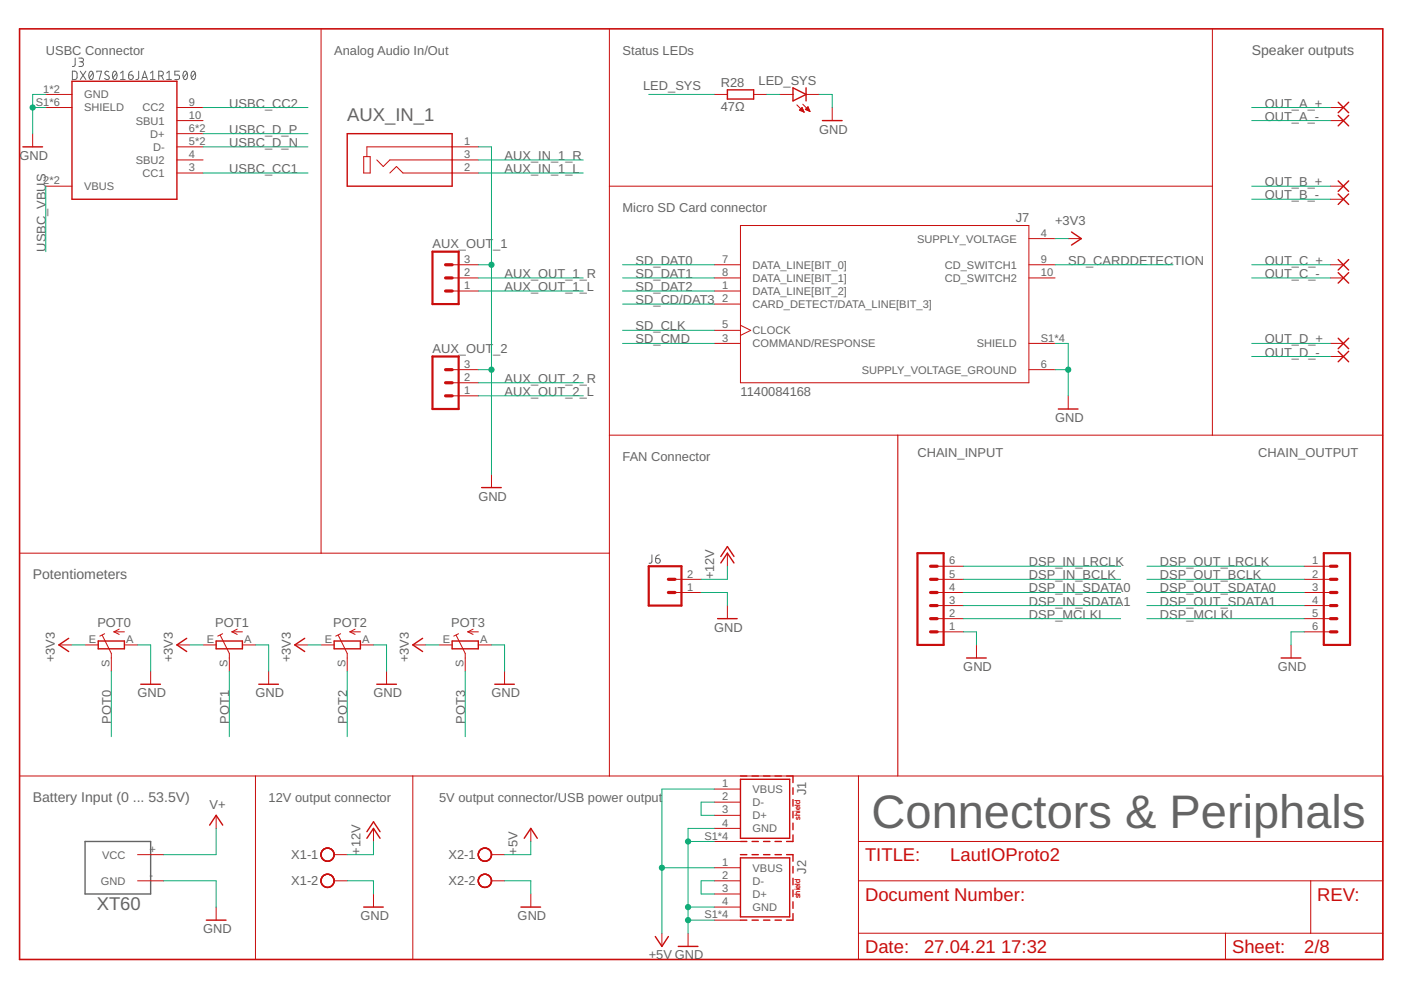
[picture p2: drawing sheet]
<svg xmlns="http://www.w3.org/2000/svg" width="297mm" height="210mm" viewBox="0 0 297 210" stroke-linecap="round" stroke-linejoin="round" font-family="sans-serif">
<path d="M18 178.4h13.9v11.1h-13.9z" fill="none" stroke="#646464" stroke-width=".3"/>
<g fill="none" stroke="#646464" stroke-width=".21">
<path d="M15.3 15.1h.7l.3 .3v1.1l-.3 .3-.7 .1zM15.9 12.3v1.5l-.2 .3h-.4M16.7 12.3h.6a.39 .39 0 0 1 .4 .4 .39 .39 0 0 1-.4 .4h-.4M17 15.1l1.2 1.8M17.2 13.1a.5 .5 0 0 1 .5 .5 .5 .5 0 0 1-.5 .5h-.5M18.2 15.1l-1.2 1.8M19 15.2l.3-.1a1.06 1.06 0 0 1 0 1.8 1.09 1.09 0 0 1-.3-1.7zM19.7 15.5l-.8 1M20.5 15.3v-.2h1l-.5 1.8M23.1 15.2a.45 .45 0 0 0-.7-.1 .45 .45 0 0 0-.1 .6l.7 .4a.45 .45 0 0 1 .1 .7 .45 .45 0 0 1-.7 0l-.2-.2M24.1 15.2l.2-.1a1.06 1.06 0 0 1 0 1.8 1.09 1.09 0 0 1-.2-1.7zM24.7 15.5l-.8 1"/>
<path d="M25.5 16.9h1M25.5 15.5l.6-.4v1.8M27.3 15.9h.6a.49 .49 0 0 1 .3 .5 .49 .49 0 0 1-.5 .5 .49 .49 0 0 1-.4-.5zM28 15.1l-.4 .1-.3 .7M29.4 15.1v1.5l-.3 .2-.3 .1M30.1 16.9l.6-1.8 .6 1.8M30.2 16.4h.9M31.9 16.9h1M31.9 15.5l.5-.4v1.8M33.7 16.1h.5a.5 .5 0 0 0 .4-.5 .5 .5 0 0 0-.4-.5h-.5v1.8M34.2 16.1l.4 .8M35.3 16.9h1"/>
<path d="M35.3 15.5l.6-.4v1.8M38.1 15.1h-1v.8h.6a.49 .49 0 0 1 .4 .5 .49 .49 0 0 1-.4 .5h-.6M39 15.2l.3-.1a1.03 1.03 0 0 1 0 1.8 1.11 1.11 0 0 1-.3-1.7zM39.7 15.5l-.8 1M40.7 15.2l.3-.1a1.03 1.03 0 0 1 0 1.8 1.11 1.11 0 0 1-.3-1.7zM41.4 15.5l-.8 1M138.2 117.6v1.6l-.2 .2h-.4M139 118.4h.6a.5 .5 0 0 1 .4 .6 .5 .5 0 0 1-.5 .4 .5 .5 0 0 1-.5-.5zM139.8 117.6l-.5 .2-.3 .6"/>
</g>
<g fill="none" stroke="#c90d0c" stroke-width=".21">
<path d="M68.1 6.1v111.2M129.2 6.1v158.4M257 6.1v86.2M6.9 28.3v2.8M9.7 39.5h5.6M9.7 22.8h5.6M9.7 20h5.6M37.5 22.8h5.6M37.5 25.6h5.6M37.5 36.7h5.6M37.5 33.9h5.6M37.5 31.1h5.6"/>
<path d="M37.5 28.3h5.6M77.1 33.2h1.4v3.5h-1.4zM79.9 33.9l1.4 1.4 1.4-1.4h18.7M82.7 36.7l1.4-1.4 1.3 1.4h16M101.4 31.1h-23.6v2.1M129.2 39.5h127.8M151.4 20h2.8M159.8 20h2.8M165.3 20h2.8M169 22.2l1.5 1.6M169.5 23.3l1 .5M169.5 23.3h.8"/>
<path d="M169.6 23.2h.6M169.8 23.1h.4M169.8 23.5h.5M169.9 22.9h.2M170.1 22.8h.1M170.1 22.8l-.6 .5M170.1 22.8l.4 1M170.1 23.6h.3M170.2 22.1l1.5 1.5M170.5 23.7h.1M170.8 23.2h.8M170.9 23.1h.6"/>
<path d="M170.9 20h2.8M171 22.9h.4M171.1 23.3h.5M171.2 22.8h.2M171.3 22.7h.1M171.3 22.6l.4 1-.9-.4zM171.4 23.5h.3M171.7 23.6h.1M176.4 22.8v2.8M282.1 39.5h2.7M282.1 22.8h2.7M282.1 25.6h2.7"/>
<path d="M95.9 56.1h5.5M95.9 58.9h5.5M151.4 56.1h5.6M151.4 58.9h5.6M157 47.8h61.1v33.4h-61.1zM218.1 56.1h5.6M218.1 58.9h5.6M218.1 50.6h5.6M226.5 50.6h2.8M282.1 42.2h2.7M282.1 56.1h2.7M282.1 58.9h2.7"/>
<path d="M95.9 78.4h5.5M95.9 61.7h5.5M151.4 72.8h5.6M151.4 61.7h5.6M151.4 64.5h5.6M151.4 70h5.6M157 69l2.2 1-2.2 1.1M218.1 72.8h5.6M218.1 78.4h5.6M282.1 75.6h2.7M282.1 72.8h2.7M95.9 83.9h5.5"/>
<path d="M95.9 81.2h5.5M129.2 92.3h164M226.5 83.9v2.8M4.1 117.3h125.1M104.2 100.6v2.8M154.2 117.3v2.8M12.5 136.7h2.8M18 136.7h2.8M21.7 134.7l1.9 3.8v3.8M22.2 134.4l-1 .5M24.2 134h2.2M24.2 134l1.1 .5"/>
<path d="M25.3 133.4l-1.1 .6M26.4 136.7h2.8M37.5 136.7h2.8M43.1 136.7h2.7M46.7 134.7l1.9 3.8v3.8M47.2 134.4l-1 .5M49.2 134h2.2M49.2 134l1.1 .5M50.3 133.4l-1.1 .6M51.4 136.7h2.8M62.5 136.7h2.8M68.1 136.7h2.7"/>
<path d="M71.7 134.7l1.9 3.8v3.8M72.2 134.4l-1 .5M74.2 134h2.2M74.2 134l1.1 .5M75.3 133.4l-1.1 .6M76.4 136.7h2.8M87.5 136.7h2.8M93.1 136.7h2.8M96.7 134.7l1.9 3.8v3.8M97.2 134.4l-1 .5M99.2 134h2.2M99.2 134l1.1 .5"/>
<path d="M100.3 133.4l-1.1 .6M101.4 136.7h2.8M143.1 125.6h5.6M143.1 122.8h5.6M154.2 128.4v2.8M198.7 134h5.5M198.7 131.2h5.5M198.7 128.4h5.5M198.7 125.6h5.5M198.7 122.8h5.5M198.7 120.1h5.5M207 136.7v2.8"/>
<path d="M273.7 136.7v2.8M276.5 134h5.6M276.5 131.2h5.6M276.5 128.4h5.6M276.5 125.6h5.6M276.5 122.8h5.6M276.5 120.1h5.6M31.9 142.3v2.8M57 142.3v2.8M82 142.3v2.8M107 142.3v2.8M4.1 164.5h289.1v38.9h-111.2v-38.9"/>
<path d="M45.8 172.9v2.7M54.2 164.5v38.9M79.2 175.6v2.8M87.5 164.5v38.9M112.5 175.6v2.8M151.4 178.4h5.6M151.4 175.6h5.6M151.4 172.9h5.6M151.4 170.1h5.6M151.4 167.3h5.6M182 178.4h111.2M29.2 186.8h5.5"/>
<path d="M29.2 181.2h5.5M45.8 192.3v2.8M70.8 186.8h2.8M70.8 181.2h2.8M79.2 189.5v2.8M104.2 186.8h2.8M104.2 181.2h2.8M112.5 189.5v2.8M140.3 197.9v2.8M145.9 197.9v2.8M151.4 186.8h5.6M151.4 192.3h5.6"/>
<path d="M151.4 189.5h5.6M151.4 184h5.6M151.4 195.1h5.6M182 186.8h111.2M182 197.9h111.2M259.8 197.9v5.5M277.9 186.8v11.1"/>
</g>
<path d="M190.4 92.3v72.2" fill="none" stroke="#c90d0c" stroke-width=".23"/>
<path d="M4.1 6.1h289.1v197.3h-289.1z" fill="none" stroke="#c90d0c" stroke-width=".34"/>
<g fill="none" stroke="#c90d0c" stroke-width=".3">
<path d="M15.3 17.2h22.2v25h-22.2zM154.2 19h5.6v2h-5.6zM168.1 18.6l2.8 1.4-2.8 1.4zM170.9 18.6v2.8M4.8 31.1h4.2M73.6 28.3h22.3v11.2h-22.3zM174.4 25.6h4.1M283.7 21.7l2.2 2.2M283.7 24.5l2.2 2.2M283.7 38.4l2.2 2.2M285.9 21.7l-2.2 2.2M285.9 24.5l-2.2 2.2"/>
<path d="M285.9 38.4l-2.2 2.2M227.2 49.2l2.1 1.4-2.1 1.4M283.7 41.1l2.2 2.2M283.7 55l2.2 2.3M283.7 57.8l2.2 2.2M285.9 41.1l-2.2 2.2M285.9 55l-2.2 2.3M285.9 57.8l-2.2 2.2M283.7 74.5l2.2 2.2M283.7 71.7l2.2 2.2M285.9 74.5l-2.2 2.2M285.9 71.7l-2.2 2.2"/>
<path d="M224.4 86.7h4.2M102.1 103.4h4.2M152.8 119.4l1.4-2.1 1.4 2.1M152.8 118l1.4-2.1 1.4 2.1M14.6 135.3l-2.1 1.4 2.1 1.4M20.8 135.9h5.6v1.7h-5.6zM39.6 135.3l-2.1 1.4 2.1 1.4M45.8 135.9h5.6v1.7h-5.6zM64.6 135.3l-2.1 1.4 2.1 1.4M70.8 135.9h5.6v1.7h-5.6zM89.6 135.3l-2.1 1.4 2.1 1.4M95.9 135.9h5.5v1.7h-5.5z"/>
<path d="M152.1 131.2h4.2M204.9 139.5h4.2M271.6 139.5h4.2M29.8 145.1h4.2M54.9 145.1h4.1M79.9 145.1h4.2M104.9 145.1h4.2M44.4 174.9l1.4-2 1.4 2M77.8 177.7l1.4-2.1 1.4 2.1M77.8 176.3l1.4-2.1 1.4 2.1M111.1 177.7l1.4-2.1 1.4 2.1M157 165.2h10.4v12.5h-10.4z"/>
<path d="M157 178.4h1.3M157 164.5h1.3M159.4 178.4h1.4M159.4 164.5h1.4M161.9 178.4h1.3M161.9 164.5h1.3M164.3 178.4h1.4M164.3 164.5h1.4M166.8 164.5h1.3v1.4M168.1 167v1.4M168.1 169.5v1.4M168.1 172v1.4"/>
<path d="M168.1 174.5v1.4M168.1 177v1.4h-1.3M43.8 195.1h4.1M77.1 192.3h4.2M110.4 192.3h4.2M138.9 198.6l1.4 2.1 1.4-2.1M157 195.1h1.3M157 181.9h10.4v12.5h-10.4zM157 181.2h1.3M159.4 195.1h1.4M159.4 181.2h1.4M161.9 195.1h1.3"/>
<path d="M161.9 181.2h1.3M164.3 195.1h1.4M164.3 181.2h1.4M166.8 181.2h1.3v1.4M168.1 193.7v1.4h-1.3M168.1 183.7v1.4M168.1 186.2v1.4M168.1 188.7v1.4M168.1 191.2v1.4M143.8 200.7h4.2"/>
<circle cx="69.4" cy="186.8" r="1.4"/>
<circle cx="69.4" cy="181.2" r="1.4"/>
<circle cx="102.8" cy="186.8" r="1.4"/>
<circle cx="102.8" cy="181.2" r="1.4"/>
</g>
<path d="M91.7 53.4h5.5v11.1h-5.5zM91.7 75.6h5.5v11.1h-5.5zM194.5 117.3h5.6v19.4h-5.6zM280.7 117.3h5.5v19.4h-5.5zM137.5 120.1h7v8.3h-7z" fill="none" stroke="#c90d0c" stroke-width=".47"/>
<g fill="none" stroke="#c90d0c" stroke-width=".68">
<path d="M94.5 56.1h1.4M94.5 58.9h1.4M94.5 78.4h1.4M94.5 61.7h1.4M94.5 81.2h1.4M94.5 83.9h1.4M141.7 122.8h1.4M141.7 125.6h1.4M197.3 128.4h1.4M197.3 131.2h1.4M197.3 134h1.4M197.3 122.8h1.4"/>
<path d="M197.3 125.6h1.4M197.3 120.1h1.4M282.1 128.4h1.3M282.1 131.2h1.3M282.1 134h1.3M282.1 122.8h1.3M282.1 125.6h1.3M282.1 120.1h1.3"/>
</g>
<g fill="none" stroke="#0dab76" stroke-width=".21">
<path d="M6.9 22.8h2.8M9.7 20h-2.8v8.3M9.7 39.5v13.9M43.1 31.1h22.2M43.1 22.8h22.2M43.1 28.3h22.2M43.1 36.7h22.2M101.4 31.1h2.8v69.5M101.4 36.7h22.3M101.4 33.9h22.3M137.5 20h13.9M162.6 20h2.7"/>
<path d="M173.7 20h2.7v2.8M265.4 22.8h16.7M265.4 25.6h16.7M265.4 39.5h16.7M101.4 56.1h2.8M101.4 58.9h22.3M132 56.1h19.4M132 58.9h19.4M223.7 56.1h25M223.7 50.6h2.8M265.4 56.1h16.7M265.4 42.2h16.7"/>
<path d="M265.4 58.9h16.7M101.4 78.4h2.8M101.4 61.7h22.3M132 72.8h19.4M132 70h19.4M132 64.5h19.4M132 61.7h19.4M223.7 78.4h2.8M223.7 72.8h2.8v11.1M265.4 72.8h16.7M265.4 75.6h16.7M101.4 81.2h22.3"/>
<path d="M101.4 83.9h22.3M15.3 136.7h2.7M29.2 136.7h2.7v5.6M40.3 136.7h2.8M54.2 136.7h2.8v5.6M65.3 136.7h2.8M79.2 136.7h2.8v5.6M90.3 136.7h2.8M104.2 136.7h2.8v5.6M148.7 125.6h5.5v2.8M154.2 120.1v2.7h-5.5M204.2 134h2.8v2.7"/>
<path d="M204.2 125.6h33.4M204.2 122.8h33.4M204.2 131.2h33.4M204.2 128.4h33.4M204.2 120.1h33.4M243.2 125.6h33.3M243.2 122.8h33.3M243.2 131.2h33.3M243.2 128.4h33.3M243.2 120.1h33.3M276.5 134h-2.8v2.7M23.6 142.3v13.9"/>
<path d="M48.6 142.3v13.9M73.6 142.3v13.9M98.6 142.3v13.9M45.8 175.6v5.6h-11.1M79.2 178.4v2.8h-5.6M112.5 178.4v2.8h-5.5M145.9 178.4h5.5M151.4 175.6h-5.5v22.3M151.4 170.1h-2.7v2.8h2.7M151.4 167.3h-11.1v30.6M34.7 186.8h11.1v5.5M73.6 186.8h5.6v2.7"/>
<path d="M107 186.8h5.5v2.7M140.3 184h11.1M145.9 195.1h5.5M145.9 192.3h5.5M151.4 186.8h-2.7v2.7h2.7"/>
</g>
<g fill="#0dab76" stroke="#0dab76" stroke-width=".21">
<circle cx="145.9" cy="178.4" r=".55"/>
<circle cx="145.9" cy="192.3" r=".55"/>
<circle cx="145.9" cy="195.1" r=".55"/>
<circle cx="104.2" cy="56.1" r=".55"/>
<circle cx="104.2" cy="78.4" r=".55"/>
<circle cx="6.9" cy="22.8" r=".55"/>
<circle cx="226.5" cy="78.4" r=".55"/>
<circle cx="140.3" cy="184" r=".55"/>
</g>
<text font-size="10" fill="#646464" x="184.8" y="175.6">Connectors &amp; Periphals</text>
<g font-size="3.9" fill="#646464">
<text x="73.6" y="25.6">AUX_IN_1</text>
<text x="20.5" y="193">XT60</text>
</g>
<g font-size="3.9" fill="#c90d0c">
<text x="183.4" y="182.6">TITLE:</text>
<text x="201.5" y="182.6">LautIOProto2</text>
<text x="183.4" y="190.9">Document Number:</text>
<text x="279.3" y="190.9">REV:</text>
<text x="183.4" y="202">Date:</text>
<text x="195.9" y="202">27.04.21</text>
<text x="212.2" y="202">17:32</text>
<text x="261.2" y="202">Sheet:</text>
<text x="276.5" y="202">2/8</text>
</g>
<g font-size="3" fill="#646464">
<text x="265.4" y="11.7">Speaker outputs</text>
<text x="6.9" y="122.8">Potentiometers</text>
<text x="6.9" y="170.1">Battery Input (0 ... 53.5V)</text>
</g>
<g font-size="2.7" fill="#646464">
<text x="9.7" y="11.7">USBC Connector</text>
<text x="70.8" y="11.7">Analog Audio In/Out</text>
<text x="132" y="11.7">Status LEDs</text>
<text x="48.6" y="22.8">USBC_CC2</text>
<text x="136.4" y="19.2">LED_SYS</text>
<text x="152.8" y="23.6">47Ω</text>
<text x="152.8" y="18.4">R28</text>
<text x="160.8" y="18.1">LED_SYS</text>
<text x="268.2" y="22.8">OUT_A_+</text>
<text x="48.6" y="28.4">USBC_D_P</text>
<text x="173.7" y="28.4">GND</text>
<text x="268.2" y="25.6">OUT_A_-</text>
<text x="4.1" y="33.9">GND</text>
<text x="48.6" y="31.1">USBC_D_N</text>
<text x="107" y="33.9">AUX_IN_1_R</text>
<text x="48.6" y="36.7">USBC_CC1</text>
<text x="107" y="36.7">AUX_IN_1_L</text>
<text x="268.2" y="39.5">OUT_B_+</text>
<text x="132" y="45">Micro SD Card connector</text>
<text x="215.4" y="47">J7</text>
<text x="223.7" y="47.8">+3V3</text>
<text x="268.2" y="42.2">OUT_B_-</text>
<text x="9.7" y="53.4" transform="rotate(-90 9.7 53.4)">USBC_VBUS</text>
<text x="91.7" y="52.5">AUX_OUT</text>
<text x="104.6" y="52.5">_1</text>
<text x="107" y="58.9">AUX_OUT_1_R</text>
<text x="134.8" y="58.9">SD_DAT1</text>
<text x="134.8" y="56.1">SD_DAT0</text>
<text x="226.5" y="56.1">SD_CARDDETECTION</text>
<text x="268.2" y="56.1">OUT_C_+</text>
<text x="268.2" y="58.9">OUT_C_-</text>
<text x="107" y="61.7">AUX_OUT_1_L</text>
<text x="134.8" y="64.5">SD_CD/DAT3</text>
<text x="134.8" y="61.7">SD_DAT2</text>
<text x="134.8" y="70">SD_CLK</text>
<text x="91.7" y="74.8">AUX_OUT</text>
<text x="104.6" y="74.8">_2</text>
<text x="134.8" y="72.8">SD_CMD</text>
<text x="268.2" y="75.6">OUT_D_-</text>
<text x="268.2" y="72.8">OUT_D_+</text>
<text x="107" y="81.2">AUX_OUT_2_R</text>
<text x="107" y="83.9">AUX_OUT_2_L</text>
<text x="157" y="83.9">1140084168</text>
<text x="223.7" y="89.5">GND</text>
<text x="132" y="97.8">FAN Connector</text>
<text x="194.5" y="97">CHAIN_INPUT</text>
<text x="266.8" y="97">CHAIN_OUTPUT</text>
<text x="101.4" y="106.2">GND</text>
<text x="151.4" y="122.8" transform="rotate(-90 151.4 122.8)">+12V</text>
<text x="218.1" y="125.6">DSP_IN_SDATA0</text>
<text x="218.1" y="122.8">DSP_IN_BCLK</text>
<text x="218.1" y="120.1">DSP_IN_LRCLK</text>
<text x="245.9" y="120.1">DSP_OUT_LRCLK</text>
<text x="245.9" y="122.8">DSP_OUT_BCLK</text>
<text x="245.9" y="125.6">DSP_OUT_SDATA0</text>
<text x="218.1" y="131.2">DSP_MCLKI</text>
<text x="218.1" y="128.4">DSP_IN_SDATA1</text>
<text x="245.9" y="131.2">DSP_MCLKI</text>
<text x="245.9" y="128.4">DSP_OUT_SDATA1</text>
<text x="20.6" y="133">POT0</text>
<text x="45.6" y="133">POT1</text>
<text x="70.7" y="133">POT2</text>
<text x="95.7" y="133">POT3</text>
<text x="151.4" y="134">GND</text>
<text x="11.7" y="140.4" transform="rotate(-90 11.7 140.4)">+3V3</text>
<text x="36.7" y="140.4" transform="rotate(-90 36.7 140.4)">+3V3</text>
<text x="61.7" y="140.4" transform="rotate(-90 61.7 140.4)">+3V3</text>
<text x="86.7" y="140.4" transform="rotate(-90 86.7 140.4)">+3V3</text>
<text x="204.2" y="142.3">GND</text>
<text x="270.9" y="142.3">GND</text>
<text x="29.2" y="147.9">GND</text>
<text x="54.2" y="147.9">GND</text>
<text x="79.2" y="147.9">GND</text>
<text x="104.2" y="147.9">GND</text>
<text x="23.6" y="153.4" transform="rotate(-90 23.6 153.4)">POT0</text>
<text x="48.6" y="153.4" transform="rotate(-90 48.6 153.4)">POT1</text>
<text x="73.6" y="153.4" transform="rotate(-90 73.6 153.4)">POT2</text>
<text x="98.6" y="153.4" transform="rotate(-90 98.6 153.4)">POT3</text>
<text x="44.4" y="171.5">V+</text>
<text x="57" y="170.1">12V output connector</text>
<text x="93.1" y="170.1">5V output connector/USB power output</text>
<text x="170.9" y="168.6" transform="rotate(-90 170.9 168.6)">J1</text>
<text x="61.8" y="182.2">X1-1</text>
<text x="76.4" y="181.2" transform="rotate(-90 76.4 181.2)">+12V</text>
<text x="95.1" y="182.2">X2-1</text>
<text x="109.8" y="181.2" transform="rotate(-90 109.8 181.2)">+5V</text>
<text x="170.9" y="185.3" transform="rotate(-90 170.9 185.3)">J2</text>
<text x="61.8" y="187.7">X1-2</text>
<text x="95.1" y="187.7">X2-2</text>
<text x="43.1" y="197.9">GND</text>
<text x="76.4" y="195.1">GND</text>
<text x="109.8" y="195.1">GND</text>
<text x="137.5" y="203.4">+5V GND</text>
</g>
<g font-size="2.3" fill="#646464">
<text x="7.6" y="22.4">S1*6</text>
<text x="9.2" y="19.6">1*2</text>
<text x="17.8" y="20.8">GND</text>
<text x="17.8" y="23.6">SHIELD</text>
<text x="30.2" y="23.6">CC2</text>
<text x="40.1" y="22.4">9</text>
<text x="28.8" y="26.4">SBU1</text>
<text x="31.9" y="29.2">D+</text>
<text x="40.1" y="28">6*2</text>
<text x="40.1" y="25.2">10</text>
<text x="28.8" y="34.7">SBU2</text>
<text x="32.5" y="32">D-</text>
<text x="40.1" y="33.5">4</text>
<text x="40.1" y="30.7">5*2</text>
<text x="98.4" y="30.7">1</text>
<text x="98.4" y="33.5">3</text>
<text x="9.2" y="39.1">2*2</text>
<text x="17.8" y="40.3">VBUS</text>
<text x="30.2" y="37.5">CC1</text>
<text x="40.1" y="36.3">3</text>
<text x="98.4" y="36.3">2</text>
<text x="194.4" y="51.4">SUPPLY_VOLTAGE</text>
<text x="220.7" y="50.2">4</text>
<text x="98.4" y="58.5">2</text>
<text x="98.4" y="55.8">3</text>
<text x="153.1" y="55.8">7</text>
<text x="153.1" y="58.5">8</text>
<text x="159.6" y="57">DATA_LINE[BIT_0]</text>
<text x="159.6" y="59.8">DATA_LINE[BIT_1]</text>
<text x="200.3" y="57">CD_SWITCH1</text>
<text x="200.3" y="59.8">CD_SWITCH2</text>
<text x="220.7" y="55.8">9</text>
<text x="220.7" y="58.5">10</text>
<text x="98.4" y="61.3">1</text>
<text x="153.1" y="61.3">1</text>
<text x="153.1" y="64.1">2</text>
<text x="159.6" y="62.5">DATA_LINE[BIT_2]</text>
<text x="159.6" y="65.3">CARD_DETECT/DATA_LINE[BIT_3]</text>
<text x="153.1" y="69.6">5</text>
<text x="159.6" y="70.9">CLOCK</text>
<text x="98.4" y="78">3</text>
<text x="153.1" y="72.4">3</text>
<text x="159.6" y="73.7">COMMAND/RESPONSE</text>
<text x="207.1" y="73.7">SHIELD</text>
<text x="220.7" y="78">6</text>
<text x="220.7" y="72.4">S1*4</text>
<text x="98.4" y="83.5">1</text>
<text x="98.4" y="80.8">2</text>
<text x="182.7" y="79.2">SUPPLY_VOLTAGE_GROUND</text>
<text x="201.2" y="119.7">6</text>
<text x="278.2" y="119.7">1</text>
<text x="145.7" y="125.2">1</text>
<text x="145.7" y="122.5">2</text>
<text x="201.2" y="125.2">4</text>
<text x="201.2" y="122.5">5</text>
<text x="278.2" y="122.5">2</text>
<text x="278.2" y="125.2">3</text>
<text x="201.2" y="130.8">2</text>
<text x="201.2" y="128">3</text>
<text x="278.2" y="128">4</text>
<text x="278.2" y="130.8">5</text>
<text x="18.9" y="136.3">E</text>
<text x="26.8" y="136.3">A</text>
<text x="43.9" y="136.3">E</text>
<text x="51.8" y="136.3">A</text>
<text x="68.9" y="136.3">E</text>
<text x="76.8" y="136.3">A</text>
<text x="93.9" y="136.3">E</text>
<text x="101.8" y="136.3">A</text>
<text x="201.2" y="133.6">1</text>
<text x="278.2" y="133.6">6</text>
<text x="23.2" y="141.5" transform="rotate(-90 23.2 141.5)">S</text>
<text x="48.2" y="141.5" transform="rotate(-90 48.2 141.5)">S</text>
<text x="73.2" y="141.5" transform="rotate(-90 73.2 141.5)">S</text>
<text x="98.2" y="141.5" transform="rotate(-90 98.2 141.5)">S</text>
<text x="153.1" y="166.9">1</text>
<text x="153.1" y="172.5">3</text>
<text x="153.1" y="169.7">2</text>
<text x="159.6" y="173.7">D+</text>
<text x="159.6" y="170.9">D-</text>
<text x="159.6" y="168.1">VBUS</text>
<text x="149.3" y="178">S1*4</text>
<text x="153.1" y="175.3">4</text>
<text x="159.6" y="176.5">GND</text>
<text x="21.7" y="182">VCC</text>
<text x="31.7" y="180.8">+</text>
<text x="153.1" y="183.6">1</text>
<text x="159.6" y="184.8">VBUS</text>
<text x="21.4" y="187.6">GND</text>
<text x="31.7" y="186.4">-</text>
<text x="153.1" y="191.9">4</text>
<text x="153.1" y="189.1">3</text>
<text x="153.1" y="186.4">2</text>
<text x="159.6" y="190.4">D+</text>
<text x="159.6" y="187.6">D-</text>
<text x="149.3" y="194.7">S1*4</text>
<text x="159.6" y="193.2">GND</text>
</g>
<g font-size="1.6" fill="#c90d0c">
<text x="169.7" y="173.8" transform="rotate(-90 169.7 173.8)">shield</text>
<text x="169.7" y="190.4" transform="rotate(-90 169.7 190.4)">shield</text>
</g>
</svg>
